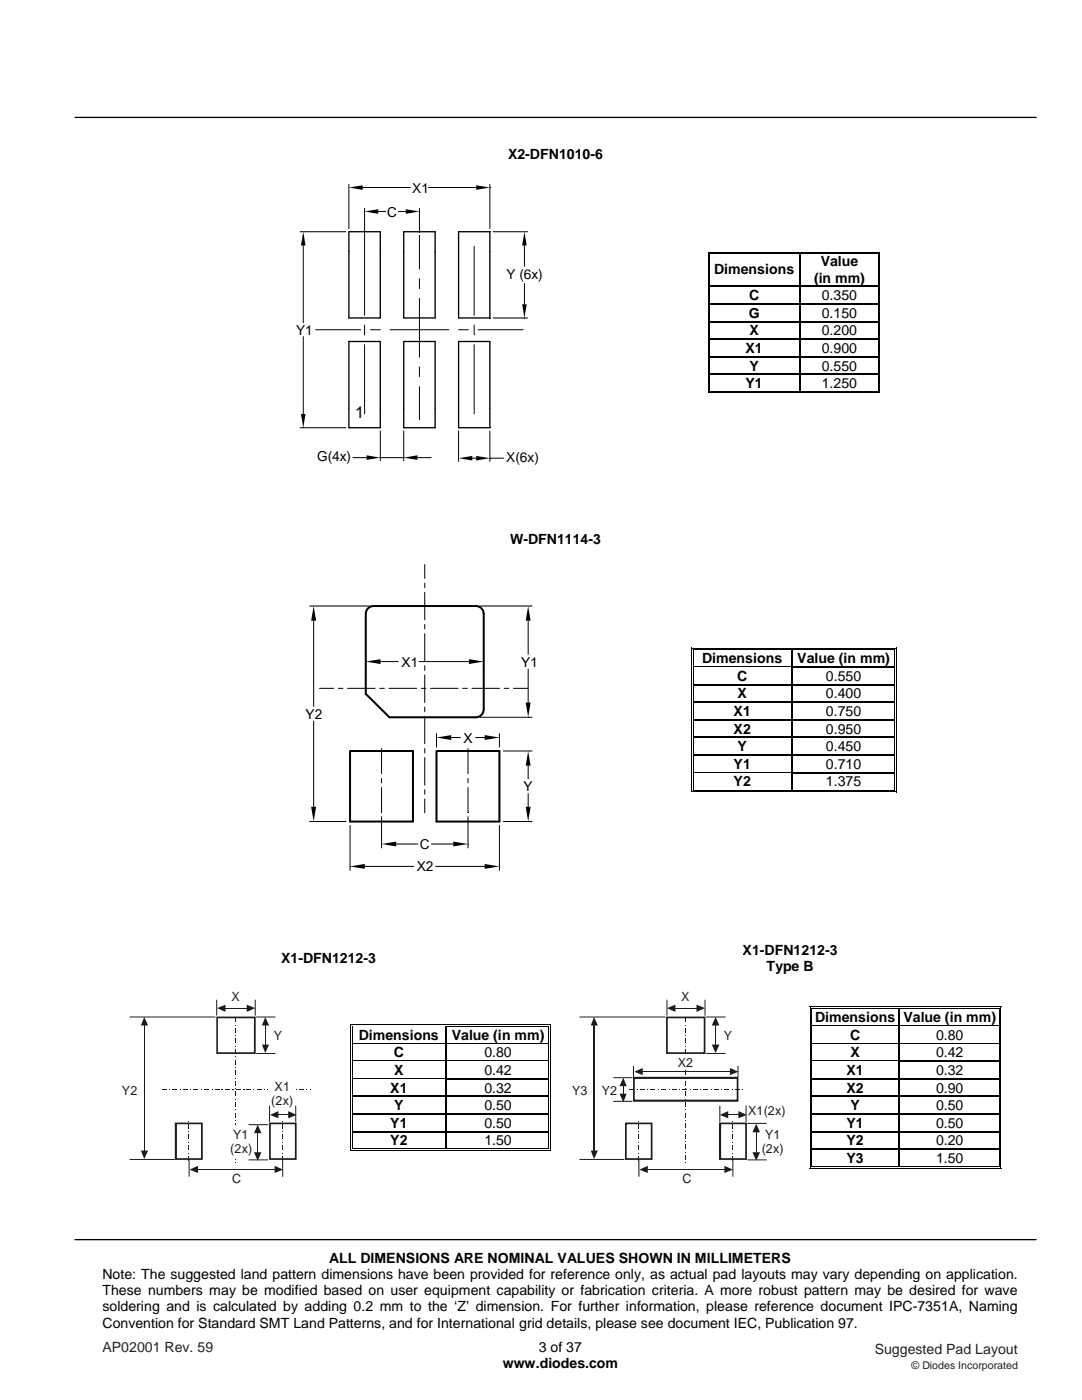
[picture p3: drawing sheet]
<svg xmlns="http://www.w3.org/2000/svg" width="216mm" height="279mm" viewBox="0 0 216 279" stroke-linecap="round" stroke-linejoin="round" font-family="sans-serif">
<path d="M15 23.4h191.7M15 247.4h191.7" fill="none" stroke="#000" stroke-width=".26"/>
<g fill="#000">
<path d="M141.3 50.3l.1 .3zM141.3 50.3l.2 .1zM141.3 57l.1 .3zM141.5 50.5v.1zM141.5 57v.3zM159.4 50.5l.3 .1zM159.4 50.3l.3 .1zM159.4 50.5h.3zM159.4 57h.3v.3h-.3zM175.3 50.3l.3 .1zM175.3 50.5l.1 .1zM175.3 50.5h.1z"/>
<path d="M175.3 57l.1 .3zM175.5 50.3l.1 .3zM175.5 57l.1 .3zM141.3 60.6l.1 .2zM141.3 64.1l.1 .2zM141.3 67.6l.1 .3zM141.3 71.1l.1 .3zM141.3 74.6l.1 .3zM141.3 78.3l.2 .1zM141.5 60.6v.2zM141.5 64.1v.2zM141.5 67.6v.3z"/>
<path d="M141.5 71.1v.3zM141.5 74.6v.3zM141.5 78.1v.1zM159.4 60.6h.3v.2h-.3zM159.4 64.1h.3v.2h-.3zM159.4 67.6h.3v.3h-.3zM159.4 71.1h.3v.3h-.3zM159.4 74.6h.3v.3h-.3zM175.3 60.6l.1 .2zM175.3 64.1l.1 .2zM175.3 67.6l.1 .3zM175.3 71.1l.1 .3z"/>
<path d="M175.3 74.6l.1 .3zM175.3 78.3l.3 .1zM175.3 78.1l.1 .1zM175.5 60.6l.1 .2zM175.5 64.1l.1 .2zM175.5 67.6l.1 .3zM175.5 71.1l.1 .3zM175.5 74.6l.1 .3zM175.5 78.1l.1 .3z"/>
</g>
<g fill="none" stroke="#000" stroke-width=".2">
<path d="M141.3 50.6v6.4M141.3 57.3v3.3M141.5 50.6v6.4M141.5 57.3v3.3M141.5 50.3h17.9M141.5 50.5h17.9M159.7 50.3h15.6M159.7 50.5h15.6M175.4 50.6v6.4M175.4 57.3v3.3M175.5 50.6v6.4M175.5 57.3v3.3"/>
<path d="M141.3 60.8v3.3M141.3 64.3v3.3M141.3 67.9v3.2M141.3 71.4v3.2M141.3 74.9v3.5M141.5 60.8v3.3M141.5 64.3v3.3M141.5 67.9v3.2M141.5 71.4v3.2M141.5 74.9v3.2M141.5 78.3h33.8M141.5 78.2h17.9"/>
<path d="M159.7 78.2h15.6M175.4 60.8v3.3M175.4 64.3v3.3M175.4 67.9v3.2M175.4 71.4v3.2M175.4 74.9v3.2M175.5 60.8v3.3M175.5 64.3v3.3M175.5 67.9v3.2M175.5 71.4v3.2M175.5 74.9v3.2"/>
</g>
<g fill="none" stroke="#000" stroke-width=".25">
<path d="M141.5 57.2h17.9M159.6 50.6v6.4M159.6 57.3v3.3M159.7 57.2h15.6M141.5 60.7h17.9M141.5 64.2h17.9M141.5 67.7h17.9M141.5 71.2h17.9M141.5 74.7h17.9M159.6 60.8v3.3M159.6 64.3v3.3M159.6 67.9v3.2"/>
<path d="M159.6 71.4v3.2M159.6 74.9v3.3M159.7 60.7h15.6M159.7 64.2h15.6M159.7 67.7h15.6M159.7 71.2h15.6M159.7 74.7h15.6"/>
</g>
<g fill="#fff">
<path d="M138.5 129.8h19.4v3.2h-19.4z"/>
<path d="M138.9 129.8h18.4v3.2h-18.4z"/>
</g>
<path d="M137.9 129.2h.2v.6h-.2zM137.9 129.2h.6v.2h-.6zM138.3 129.6h.2v.2h-.2z" fill="#000"/>
<path d="M138.5 129.3h19.4M138.5 129.7h19.4" fill="none" stroke="#000" stroke-width=".2"/>
<path d="M138.5 129.8h19.4z" fill="#fff"/>
<path d="M157.9 129.8h.3zM157.9 129.2h.5v.2h-.5zM157.9 129.6h.5v.2h-.5zM178.4 129.2h.5v.2h-.5zM178.4 129.6h.2v.2h-.2zM178.8 129.2h.1v.6h-.1z" fill="#000"/>
<path d="M138 129.8v3.2M138.4 129.8v3.2M158.4 129.3h20M158.4 129.7h20M178.5 129.8v3.2M178.8 129.8v3.2" fill="none" stroke="#000" stroke-width=".2"/>
<path d="M158 129.8v3.2" fill="none" stroke="#000" stroke-width=".25"/>
<g fill="#fff">
<path d="M138.5 133.3h19.4v3.2h-19.4z"/>
<path d="M138.9 133.3h18.4v3.2h-18.4z"/>
</g>
<path d="M137.9 133h.2v.3h-.2zM138.3 133h.2v.3h-.2z" fill="#000"/>
<path d="M138.5 133.1h19.4" fill="none" stroke="#000" stroke-width=".25"/>
<path d="M138.5 133.3h19.4z" fill="#fff"/>
<g fill="#000">
<path d="M137.9 136.5h.2v.3h-.2zM138.3 136.5h.2v.3h-.2zM157.9 133h.3v.3h-.3zM157.9 136.5h.3v.3h-.3zM178.4 133h.2v.3h-.2zM178.4 136.5h.2v.3h-.2zM178.8 133h.1v.3h-.1zM178.8 136.5h.1v.3h-.1zM137.9 140h.2v.3h-.2zM137.9 143.6h.2v.2h-.2zM138.3 140h.2v.3h-.2zM138.3 143.6h.2v.2h-.2z"/>
<path d="M157.9 140h.3v.3h-.3zM157.9 143.6h.3v.2h-.3zM178.4 140h.2v.3h-.2zM178.4 143.6h.2v.2h-.2zM178.8 140h.1v.3h-.1zM178.8 143.6h.1v.2h-.1z"/>
</g>
<path d="M138.5 136.7h19.4M158 133.3v3.2M158 136.8v3.2M158.2 133.1h20.2M158.2 136.7h20.2M138.5 140.2h19.4M138.5 143.7h19.4M158 140.3v3.3M158 143.8v3.2M158.2 140.2h20.2M158.2 143.7h20.2" fill="none" stroke="#000" stroke-width=".25"/>
<g fill="none" stroke="#000" stroke-width=".2">
<path d="M138 133.3v3.2M138 136.8v3.2M138.4 133.3v3.2M138.4 136.8v3.2M178.5 133.3v3.2M178.5 136.8v3.2M178.8 133.3v3.2M178.8 136.8v3.2M138 140.3v3.3M138 143.8v3.2M138.4 140.3v3.3M138.4 143.8v3.2"/>
<path d="M178.5 140.3v3.3M178.5 143.8v3.2M178.8 140.3v3.3M178.8 143.8v3.2"/>
</g>
<g fill="#fff">
<path d="M138.5 147.3h19.4v3.3h-19.4z"/>
<path d="M138.9 147.3h18.4v3.3h-18.4z"/>
</g>
<path d="M137.9 147h.2v.3h-.2zM138.3 147h.2v.3h-.2z" fill="#000"/>
<path d="M138.5 147.2h19.4" fill="none" stroke="#000" stroke-width=".25"/>
<path d="M138.5 147.3h19.4z" fill="#fff"/>
<path d="M137.9 150.6h.2v.2h-.2zM138.3 150.6h.2v.2h-.2zM157.9 147h.3v.3h-.3zM157.9 150.6h.3v.2h-.3zM178.4 147h.2v.3h-.2zM178.4 150.6h.2v.2h-.2zM178.8 147h.1v.3h-.1zM178.8 150.6h.1v.2h-.1z" fill="#000"/>
<path d="M138.5 150.7h19.4M158 147.3v3.3M158 150.8v3.3M158.2 147.2h20.2M158.2 150.7h20.2" fill="none" stroke="#000" stroke-width=".25"/>
<path d="M138 147.3v3.3M138 150.8v3.3M138.4 147.3v3.3M138.4 150.8v3.3M178.5 147.3v3.3M178.5 150.8v3.3M178.8 147.3v3.3M178.8 150.8v3.3" fill="none" stroke="#000" stroke-width=".2"/>
<g fill="#fff">
<path d="M138.5 154.3h19.4v3.3h-19.4z"/>
<path d="M138.9 154.3h18.4v3.3h-18.4z"/>
</g>
<path d="M137.9 154.1h.2v.2h-.2zM138.3 154.1h.2v.2h-.2z" fill="#000"/>
<path d="M138.5 154.2h19.4" fill="none" stroke="#000" stroke-width=".25"/>
<path d="M138.5 154.3h19.4z" fill="#fff"/>
<path d="M137.9 157.9h.6v.2h-.6zM138.3 157.6h.2v.2h-.2zM157.9 154.1h.3v.2h-.3zM157.9 157.6h.5v.2h-.5zM178.4 154.1h.2v.2h-.2zM178.4 157.9h.5v.2h-.5zM178.4 157.6h.2v.2h-.2zM178.8 154.1h.1v.2h-.1zM178.8 157.6h.1v.5h-.1z" fill="#000"/>
<path d="M158 154.3v3.3M158.2 154.2h20.2" fill="none" stroke="#000" stroke-width=".25"/>
<path d="M138 154.3v3.8M138.4 154.3v3.3M138.5 158h39.9M138.5 157.7h19.4M158.4 157.7h20M178.5 154.3v3.3M178.8 154.3v3.3" fill="none" stroke="#000" stroke-width=".2"/>
<g fill="#fff">
<path d="M70.4 204.9h18.5v3.2h-18.5z"/>
<path d="M70.8 204.9h17.6v3.2h-17.6z"/>
</g>
<path d="M69.9 204.4h.2v.5h-.2zM69.9 204.4h.5v.1h-.5zM70.2 204.7h.2v.2h-.2z" fill="#000"/>
<path d="M70.4 204.4h18.5M70.4 204.8h18.5" fill="none" stroke="#000" stroke-width=".2"/>
<path d="M70.4 204.9h18.5z" fill="#fff"/>
<path d="M88.9 204.9h.3zM88.9 204.4h.6v.1h-.6zM88.9 204.7h.6v.2h-.6zM109.5 204.4h.5v.1h-.5zM109.5 204.7h.1v.2h-.1zM109.8 204.4h.2v.5h-.2z" fill="#000"/>
<path d="M70 204.9v3.2M70.3 204.9v3.2M89.5 204.4h20M89.5 204.8h20M109.5 204.9v3.2M109.9 204.9v3.2" fill="none" stroke="#000" stroke-width=".2"/>
<path d="M89.1 204.9v3.2" fill="none" stroke="#000" stroke-width=".25"/>
<g fill="#fff">
<path d="M70.4 208.4h18.5v3.2h-18.5z"/>
<path d="M70.8 208.4h17.6v3.2h-17.6z"/>
<path d="M89.2 208.4h20.3v3.2h-20.3z"/>
<path d="M89.8 208.4h19.2v3.2h-19.2z"/>
</g>
<path d="M69.9 208.1h.2v.3h-.2zM70.2 208.1h.2v.3h-.2z" fill="#000"/>
<path d="M70.4 208.3h18.5" fill="none" stroke="#000" stroke-width=".25"/>
<path d="M70.4 208.4h18.5z" fill="#fff"/>
<path d="M88.9 208.1h.3v.3h-.3z" fill="#000"/>
<path d="M89.2 208.3h20.3" fill="none" stroke="#000" stroke-width=".25"/>
<path d="M89.2 208.4h20.3z" fill="#fff"/>
<path d="M109.5 208.1h.1v.3h-.1zM109.8 208.1h.2v.3h-.2z" fill="#000"/>
<path d="M70 208.4v3.2M70.3 208.4v3.2M109.5 208.4v3.2M109.9 208.4v3.2" fill="none" stroke="#000" stroke-width=".2"/>
<path d="M89.1 208.4v3.2" fill="none" stroke="#000" stroke-width=".25"/>
<g fill="#fff">
<path d="M70.4 211.9h18.5v3.3h-18.5z"/>
<path d="M70.8 211.9h17.6v3.3h-17.6z"/>
<path d="M89.2 211.9h20.3v3.3h-20.3z"/>
<path d="M89.8 211.9h19.2v3.3h-19.2z"/>
</g>
<path d="M69.9 211.6h.2v.3h-.2zM70.2 211.6h.2v.3h-.2z" fill="#000"/>
<path d="M70.4 211.8h18.5" fill="none" stroke="#000" stroke-width=".25"/>
<path d="M70.4 211.9h18.5z" fill="#fff"/>
<path d="M88.9 211.6h.3v.3h-.3z" fill="#000"/>
<path d="M89.2 211.8h20.3" fill="none" stroke="#000" stroke-width=".25"/>
<path d="M89.2 211.9h20.3z" fill="#fff"/>
<path d="M109.5 211.6h.1v.3h-.1zM109.8 211.6h.2v.3h-.2z" fill="#000"/>
<path d="M70 211.9v3.3M70.3 211.9v3.3M109.5 211.9v3.3M109.9 211.9v3.3" fill="none" stroke="#000" stroke-width=".2"/>
<path d="M89.1 211.9v3.3" fill="none" stroke="#000" stroke-width=".25"/>
<g fill="#fff">
<path d="M70.4 215.4h18.5v3.3h-18.5z"/>
<path d="M70.8 215.4h17.6v3.3h-17.6z"/>
</g>
<path d="M69.9 215.2h.2v.2h-.2zM70.2 215.2h.2v.2h-.2z" fill="#000"/>
<path d="M70.4 215.3h18.5" fill="none" stroke="#000" stroke-width=".25"/>
<path d="M70.4 215.4h18.5z" fill="#fff"/>
<g fill="#000">
<path d="M69.9 218.7h.2v.2h-.2zM70.2 218.7h.2v.2h-.2zM88.9 215.2h.3v.2h-.3zM88.9 218.7h.3v.2h-.3zM109.5 215.2h.1v.2h-.1zM109.5 218.7h.1v.2h-.1zM109.8 215.2h.2v.2h-.2zM109.8 218.7h.2v.2h-.2zM69.9 222.2h.2v.3h-.2zM69.9 225.7h.2v.3h-.2zM69.9 229.6h.5v.1h-.5zM70.2 222.2h.2v.3h-.2z"/>
<path d="M70.2 225.7h.2v.3h-.2zM70.2 229.2h.2v.2h-.2zM88.9 222.2h.3v.3h-.3zM88.9 225.7h.3v.3h-.3zM88.9 229.2h.6v.2h-.6zM109.5 222.2h.1v.3h-.1zM109.5 225.7h.1v.3h-.1zM109.5 229.6h.5v.1h-.5zM109.5 229.2h.1v.2h-.1zM109.8 222.2h.2v.3h-.2zM109.8 225.7h.2v.3h-.2zM109.8 229.2h.2v.5h-.2z"/>
</g>
<path d="M70.4 218.8h18.5M89.1 215.4v3.3M89.1 218.9v3.3M89.2 215.3h20.3M89.2 218.8h20.3M70.4 222.3h18.5M70.4 225.8h18.5M89.1 222.5v3.2M89.1 226v3.2M89.2 222.3h20.3M89.2 225.8h20.3" fill="none" stroke="#000" stroke-width=".25"/>
<g fill="none" stroke="#000" stroke-width=".2">
<path d="M70 215.4v3.3M70 218.9v3.3M70.3 215.4v3.3M70.3 218.9v3.3M109.5 215.4v3.3M109.5 218.9v3.3M109.9 215.4v3.3M109.9 218.9v3.3M70 222.5v3.2M70 226v3.7M70.3 222.5v3.2M70.3 226v3.2"/>
<path d="M70.4 229.6h39.1M70.4 229.3h18.5M89.5 229.3h20M109.5 222.5v3.2M109.5 226v3.2M109.9 222.5v3.2M109.9 226v3.2"/>
</g>
<g fill="#fff">
<path d="M162.1 201.4h17.2v3.2h-17.2z"/>
<path d="M162.5 201.4h16.3v3.2h-16.3z"/>
</g>
<path d="M161.6 200.9h.1v.5h-.1zM161.6 200.9h.5v.1h-.5zM161.9 201.2h.2v.2h-.2z" fill="#000"/>
<path d="M162.1 200.9h17.2M162.1 201.3h17.2" fill="none" stroke="#000" stroke-width=".2"/>
<path d="M162.1 201.4h17.2z" fill="#fff"/>
<path d="M179.3 201.4h.3zM179.3 200.9h.6v.1h-.6zM179.3 201.2h.6v.2h-.6zM199.3 200.9h.5v.1h-.5zM199.3 201.2h.2v.2h-.2zM199.6 200.9h.2v.5h-.2z" fill="#000"/>
<path d="M161.6 201.4v3.2M162 201.4v3.2M179.9 200.9h19.4M179.9 201.3h19.4M199.4 201.4v3.2M199.7 201.4v3.2" fill="none" stroke="#000" stroke-width=".2"/>
<path d="M179.5 201.4v3.2" fill="none" stroke="#000" stroke-width=".25"/>
<g fill="#fff">
<path d="M162.1 204.9h17.2v3.2h-17.2z"/>
<path d="M162.5 204.9h16.3v3.2h-16.3z"/>
<path d="M179.6 204.9h19.7v3.2h-19.7z"/>
<path d="M180.2 204.9h18.6v3.2h-18.6z"/>
</g>
<path d="M161.6 204.6h.1v.3h-.1zM161.9 204.6h.2v.3h-.2z" fill="#000"/>
<path d="M162.1 204.8h17.2" fill="none" stroke="#000" stroke-width=".25"/>
<path d="M162.1 204.9h17.2z" fill="#fff"/>
<path d="M179.3 204.6h.3v.3h-.3z" fill="#000"/>
<path d="M179.6 204.8h19.7" fill="none" stroke="#000" stroke-width=".25"/>
<path d="M179.6 204.9h19.7z" fill="#fff"/>
<path d="M199.3 204.6h.2v.3h-.2zM199.6 204.6h.2v.3h-.2z" fill="#000"/>
<path d="M161.6 204.9v3.2M162 204.9v3.2M199.4 204.9v3.2M199.7 204.9v3.2" fill="none" stroke="#000" stroke-width=".2"/>
<path d="M179.5 204.9v3.2" fill="none" stroke="#000" stroke-width=".25"/>
<g fill="#fff">
<path d="M162.1 208.4h17.2v3.2h-17.2z"/>
<path d="M162.5 208.4h16.3v3.2h-16.3z"/>
<path d="M179.6 208.4h19.7v3.2h-19.7z"/>
<path d="M180.2 208.4h18.6v3.2h-18.6z"/>
</g>
<path d="M161.6 208.1h.1v.3h-.1zM161.9 208.1h.2v.3h-.2z" fill="#000"/>
<path d="M162.1 208.3h17.2" fill="none" stroke="#000" stroke-width=".25"/>
<path d="M162.1 208.4h17.2z" fill="#fff"/>
<path d="M179.3 208.1h.3v.3h-.3z" fill="#000"/>
<path d="M179.6 208.3h19.7" fill="none" stroke="#000" stroke-width=".25"/>
<path d="M179.6 208.4h19.7z" fill="#fff"/>
<path d="M199.3 208.1h.2v.3h-.2zM199.6 208.1h.2v.3h-.2z" fill="#000"/>
<path d="M161.6 208.4v3.2M162 208.4v3.2M199.4 208.4v3.2M199.7 208.4v3.2" fill="none" stroke="#000" stroke-width=".2"/>
<path d="M179.5 208.4v3.2" fill="none" stroke="#000" stroke-width=".25"/>
<g fill="#fff">
<path d="M162.1 211.9h17.2v3.3h-17.2z"/>
<path d="M162.5 211.9h16.3v3.3h-16.3z"/>
</g>
<path d="M161.6 211.6h.1v.3h-.1zM161.9 211.6h.2v.3h-.2z" fill="#000"/>
<path d="M162.1 211.8h17.2" fill="none" stroke="#000" stroke-width=".25"/>
<path d="M162.1 211.9h17.2z" fill="#fff"/>
<g fill="#000">
<path d="M161.6 215.2h.1v.2h-.1zM161.6 218.7h.1v.2h-.1zM161.9 215.2h.2v.2h-.2zM161.9 218.7h.2v.2h-.2zM179.3 211.6h.3v.3h-.3zM179.3 215.2h.3v.2h-.3zM179.3 218.7h.3v.2h-.3zM199.3 211.6h.2v.3h-.2zM199.3 215.2h.2v.2h-.2zM199.3 218.7h.2v.2h-.2zM199.6 211.6h.2v.3h-.2zM199.6 215.2h.2v.2h-.2z"/>
<path d="M199.6 218.7h.2v.2h-.2zM161.6 222.2h.1v.3h-.1zM161.6 225.7h.1v.3h-.1zM161.6 229.2h.1v.3h-.1zM161.6 233.1h.5v.1h-.5zM161.9 222.2h.2v.3h-.2zM161.9 225.7h.2v.3h-.2zM161.9 229.2h.2v.3h-.2zM161.9 232.7h.2v.2h-.2zM179.3 222.2h.3v.3h-.3zM179.3 225.7h.3v.3h-.3zM179.3 229.2h.3v.3h-.3z"/>
<path d="M179.3 232.7h.6v.2h-.6zM199.3 222.2h.2v.3h-.2zM199.3 225.7h.2v.3h-.2zM199.3 229.2h.2v.3h-.2zM199.3 233.1h.5v.1h-.5zM199.3 232.7h.2v.2h-.2zM199.6 222.2h.2v.3h-.2zM199.6 225.7h.2v.3h-.2zM199.6 229.2h.2v.3h-.2zM199.6 232.7h.2v.5h-.2z"/>
</g>
<g fill="none" stroke="#000" stroke-width=".25">
<path d="M162.1 215.3h17.2M162.1 218.8h17.2M179.5 211.9v3.3M179.5 215.4v3.3M179.5 218.9v3.3M179.6 211.8h19.7M179.6 215.3h19.7M179.6 218.8h19.7M162.1 222.3h17.2M162.1 225.8h17.2M162.1 229.3h17.2M179.5 222.5v3.2"/>
<path d="M179.5 226v3.2M179.5 229.5v3.2M179.6 222.3h19.7M179.6 225.8h19.7M179.6 229.3h19.7"/>
</g>
<g fill="none" stroke="#000" stroke-width=".2">
<path d="M69.6 36.8v8.8M72.4 37.4h9.5M85.5 37.4h9.5M97.7 36.8v8.8M59.9 46.2h9.1M60.5 49v15.4M72.7 41.6v21.3M75.5 42.2h1.5M79.5 42.2h1.5M83.7 41.6v4.8M83.7 47.1v6.6M83.7 55.6v2"/>
<path d="M83.7 59.5v11.8M94.6 49.1v13.8M98.4 46.2h6.9M104.6 49v4.1M104.6 56.6v4.1M60.5 67.2v15.4M63 65.8h9M72.7 64.9v1.9M72.7 68.8v13.8M73.9 65.8h2M77.8 65.8h11.8M83.7 73.2v2"/>
<path d="M83.7 77.2v6.6M91.5 65.8h2M94.6 64.9v1.9M94.6 68.8v13.8M95.4 65.8h9M98.4 63.5h6.9M59.9 85.4h9.1M70.4 91.3h2.8M75.9 91.3h4.7M75.9 86v5.9M80.6 86v5.9M83.3 91.3h2.7"/>
<path d="M91.5 86v6.1M94.2 91.4h.8M97.7 86v6.1M97.7 91.4h2.8M84.8 112.7v2.7M84.8 116.4v.9M84.8 118.2v5.5M61.8 120.9h12M62.6 123.9v17.1M63.8 137.4h2.8M67.5 137.4h.9M69.4 137.4h5.5"/>
<path d="M73 131.3v1.5M75.8 137.4h.9M75.9 132h3.6M77.6 137.4h5.5M83.6 132h10M84.1 137.4h.9M84.8 124.6v.9M84.8 126.4v5.6M84.8 132.9v.9M84.8 134.7v5.5M85.9 137.4h5.5M92.3 137.4h1"/>
<path d="M94.2 137.4h5.5M95.7 120.9h10.5M96.5 131.3v1.5M100.6 137.4h.9M102.4 137.4h2.9M105.4 123.9v6.7M105.4 133.5v6.7M62.6 143.9v17.1M76.1 149.4v5M76.1 155.3v1M76.1 157.2v5M84.8 141.1v.9"/>
<path d="M84.8 142.9v5.5M84.8 149.4v.9M84.8 151.2v5.5M84.8 157.6v.9M84.8 159.4v2.8M87.1 146.4v2.7M90 147.2h1.9M93.4 149.4v5M93.4 155.3v1M93.4 157.2v5M94.9 147.2h1.8M95.7 143.2h10.5"/>
<path d="M99.7 146.4v2.7M100.4 149.9h5.8M105.4 152.8v2.6M105.4 158.4v2.6M61.8 164h7.3M69.8 164.7v9M72.8 172.9h9.8M76.1 163v6.2M79.1 168.4h4.3M86.1 168.4h4.3M86.9 172.9h9.8M93.4 163v6.2"/>
<path d="M99.7 164.7v9M100.4 164h5.8M161.6 211.9v3.3M161.6 215.4v3.3M161.6 218.9v3.3M162 211.9v3.3M162 215.4v3.3M162 218.9v3.3M199.4 211.9v3.3M199.4 215.4v3.3M199.4 218.9v3.3M199.7 211.9v3.3"/>
<path d="M199.7 215.4v3.3M199.7 218.9v3.3M161.6 222.5v3.2M161.6 226v3.2M161.6 229.5v3.7M162 222.5v3.2M162 226v3.2M162 229.5v3.2M162.1 233.2h37.2M162.1 232.8h17.2M179.9 232.8h19.4M199.4 222.5v3.2"/>
<path d="M199.4 226v3.2M199.4 229.5v3.2M199.7 222.5v3.2M199.7 226v3.2M199.7 229.5v3.2"/>
</g>
<path d="M69.6 46.2h6.3v17.3h-6.3zM80.6 46.2h6.2v17.3h-6.2zM91.5 46.2h6.2v17.3h-6.2zM69.6 68.2h6.3v17.2h-6.3zM80.6 68.2h6.2v17.2h-6.2zM91.5 68.2h6.2v17.2h-6.2z" fill="none" stroke="#000" stroke-width=".27"/>
<g fill="#000">
<path d="M69.6 37.4l2.8-.4v.9zM95 37l2.7 .4-2.7 .5zM60.5 46.2l.5 2.8h-1zM72.7 42.2l2.8-.4v.9zM81 41.8l2.7 .4-2.7 .5zM104.6 46.2l.5 2.8h-.9zM104.2 60.7h.9l-.5 2.8zM60 82.6h1l-.5 2.8zM73.2 90.9l2.7 .4-2.7 .5zM80.6 91.3l2.7-.4v.9zM91.5 91.4l2.7-.4v.9zM95 91l2.7 .4-2.7 .5z"/>
<path d="M62.6 120.9l.5 3h-1zM73 132l2.9-.4v.9zM93.6 131.6l2.9 .4-2.9 .5zM105.4 120.9l.5 3h-1zM87.1 147.2l2.9-.5v1zM96.7 146.7l3 .5-3 .5zM105.4 149.9l.5 2.9h-1zM104.9 140.2h1l-.5 3zM62.1 161h1l-.5 3zM69.8 172.9l3-.5v1zM76.1 168.4l3-.4v.9zM90.4 168l3 .4-3 .5z"/>
<path d="M96.7 172.4l3 .5-3 .5zM104.9 161h1l-.5 3z"/>
</g>
<path d="M73.4 121.4l.7-.4 .4-.1h20.5a1.55 1.55 0 0 1 1.5 1.6v19.1a1.59 1.59 0 0 1-1.5 1.6h-17.3l-4.7-4.7v-16l.2-.8zM69.8 149.9h12.6v14.1h-12.6zM87.1 149.9h12.6v14.1h-12.6z" fill="none" stroke="#000" stroke-width=".4"/>
<g fill="#1f1a17">
<path d="M46.9 203.1h.2v.9h-.2z"/>
<path d="M46.9 204.5h.2v.2h-.2z"/>
<path d="M46.9 205.2h.2v.9h-.2z"/>
<path d="M46.9 206.6h.2v.2h-.2z"/>
<path d="M46.9 207.3h.2v.9h-.2z"/>
<path d="M46.9 208.7h.2v.2h-.2z"/>
<path d="M46.9 209.4h.2v.9h-.2z"/>
<path d="M46.9 210.8h.2v.2h-.2z"/>
<path d="M46.9 211.5h.2v.9h-.2z"/>
<path d="M46.9 213h.2v.1h-.2z"/>
<path d="M46.9 213.6h.2v1h-.2z"/>
<path d="M46.9 215.1h.2v.1h-.2z"/>
<path d="M46.9 215.8h.2v.9h-.2z"/>
<path d="M46.9 217.2h.2v.2h-.2z"/>
<path d="M46.9 217.9h.2v.9h-.2z"/>
<path d="M46.9 219.3h.2v.2h-.2z"/>
<path d="M46.9 220h.2v.9h-.2z"/>
<path d="M46.9 221.4h.2v.2h-.2z"/>
<path d="M46.9 222.1h.2v.9h-.2z"/>
<path d="M46.9 223.5h.2v.2h-.2z"/>
<path d="M46.9 224.2h.2v.9h-.2z"/>
<path d="M46.9 225.6h.2v.2h-.2z"/>
<path d="M46.9 226.3h.2v.9h-.2z"/>
<path d="M46.9 227.8h.2v.1h-.2z"/>
<path d="M46.9 228.4h.2v1h-.2z"/>
<path d="M46.9 229.9h.2v.1h-.2z"/>
<path d="M46.9 230.5h.2v1h-.2z"/>
<path d="M46.9 232l.2 .1z"/>
<path d="M32.3 217.4h.9v.2h-.9z"/>
<path d="M33.8 217.4h.2v.2h-.2z"/>
<path d="M34.5 217.4h.8v.2h-.8z"/>
<path d="M35.9 217.4h.1v.2h-.1z"/>
<path d="M36.6 217.4h.8v.2h-.8z"/>
<path d="M38 217.4h.2v.2h-.2z"/>
<path d="M38.7 217.4h.8v.2h-.8z"/>
<path d="M40.1 217.4h.2v.2h-.2z"/>
<path d="M40.8 217.4h.8v.2h-.8z"/>
<path d="M42.2 217.4h.2v.2h-.2z"/>
<path d="M42.9 217.4h.8v.2h-.8z"/>
<path d="M44.2 217.4h.3v.2h-.3z"/>
<path d="M45 217.4h.8v.2h-.8z"/>
<path d="M46.4 217.4h.2v.2h-.2z"/>
<path d="M47.1 217.4h.9v.2h-.9z"/>
<path d="M48.5 217.4h.2v.2h-.2z"/>
<path d="M49.2 217.4h.9v.2h-.9z"/>
<path d="M50.6 217.4h.2v.2h-.2z"/>
<path d="M51.3 217.4h.9v.2h-.9z"/>
<path d="M52.7 217.4h.2v.2h-.2z"/>
<path d="M53.4 217.4h.9v.2h-.9z"/>
<path d="M54.8 217.4h.2v.2h-.2z"/>
<path d="M55.6 217.4h.8v.2h-.8z"/>
<path d="M56.9 217.4h.2v.2h-.2z"/>
<path d="M57.7 217.4h.8v.2h-.8z"/>
<path d="M59 217.4h.2v.2h-.2z"/>
<path d="M59.8 217.4h.8v.2h-.8z"/>
<path d="M61.1 217.4h.2v.2h-.2z"/>
<path d="M61.9 217.4l.1 .2z"/>
<path d="M56.3 230.7h.2v.9h-.2z"/>
<path d="M56.3 230h.2v.2h-.2z"/>
<path d="M56.3 228.6h.2v.8h-.2z"/>
<path d="M56.3 227.9h.2v.2h-.2z"/>
<path d="M56.3 226.5h.2v.8h-.2z"/>
<path d="M56.3 225.8h.2v.2h-.2z"/>
<path d="M56.3 224.4h.2v.8h-.2z"/>
<path d="M56.3 223.7h.2v.2h-.2z"/>
<path d="M37.6 230.7h.1v.9h-.1z"/>
<path d="M37.6 230h.1v.2h-.1z"/>
<path d="M37.6 228.6h.1v.8h-.1z"/>
<path d="M37.6 227.9h.1v.2h-.1z"/>
<path d="M37.6 226.5h.1v.8h-.1z"/>
<path d="M37.6 225.8h.1v.2h-.1z"/>
<path d="M37.6 224.4h.1v.8h-.1z"/>
<path d="M37.6 223.7h.1v.2h-.1z"/>
<path d="M35.1 231.1h5.2v.4h-5.2zM40.3 231.3h.1v.2h-.1zM40.1 224.2h.3v7.1h-.3zM40.3 224h.1v.2h-.1zM35.1 224h5.2v.4h-5.2zM34.9 224h.2v.2h-.2zM34.9 224.2h.4v7.1h-.4zM34.9 231.3h.2v.2h-.2z"/>
<path d="M53.9 231.1h5.1v.4h-5.1zM59 231.3h.2v.2h-.2zM58.8 224.2h.4v7.1h-.4zM59 224h.2v.2h-.2zM53.9 224h5.1v.4h-5.1zM53.7 224h.2v.2h-.2zM53.7 224.2h.3v7.1h-.3zM53.7 231.3h.2v.2h-.2z"/>
<path d="M43.3 210h7.5v.3h-7.5zM50.8 210.2h.2v.1h-.2zM50.7 203.1h.3v7.1h-.3zM50.8 202.9h.2v.2h-.2zM43.3 202.9h7.5v.3h-7.5zM43.2 202.9h.1v.2h-.1zM43.2 203.1h.3v7.1h-.3zM43.2 210.2h.1v.1h-.1z"/>
</g>
<path d="M25.9 203h17M25.9 231.4h8.9" fill="none" stroke="#1f1a17" stroke-width=".2"/>
<path d="M28.8 203l.7 1.7h-1.4l.7-1.7 .7 1.7z" fill-rule="evenodd" fill="#1f1a17"/>
<path d="M28.8 204.5v25.3" fill="none" stroke="#1f1a17" stroke-width=".2"/>
<path d="M28.1 229.6h1.4l-.7 1.7 .7-1.7-.7 1.7z" fill-rule="evenodd" fill="#1f1a17"/>
<path d="M43.2 199.6v3M50.9 199.6v3M49.7 224.5h3.7M53.8 220.7v3.2M59 220.7v3.2" fill="none" stroke="#1f1a17" stroke-width=".2"/>
<path d="M51.4 224.5l.8 1.6h-1.5l.7-1.6 .8 1.6z" fill-rule="evenodd" fill="#1f1a17"/>
<path d="M51.4 226.1v4" fill="none" stroke="#1f1a17" stroke-width=".2"/>
<path d="M50.7 230h1.5l-.8 1.6 .8-1.6-.8 1.6z" fill-rule="evenodd" fill="#1f1a17"/>
<path d="M53.6 217.1h5.2v.8h-5.2z" fill="#fff"/>
<path d="M43.3 201.2l1.7-.7v1.5l-1.7-.8 1.7-.7z" fill-rule="evenodd" fill="#1f1a17"/>
<path d="M44.8 201.2h4.5" fill="none" stroke="#1f1a17" stroke-width=".2"/>
<g fill="#1f1a17">
<path d="M49.2 200.5l1.7 .7-1.7 .8v-1.5l1.7 .7z" fill-rule="evenodd"/>
<path d="M53.9 222.5l1.7-.8v1.5l-1.7-.7 1.7-.8z" fill-rule="evenodd"/>
</g>
<path d="M55.4 222.5h2.3" fill="none" stroke="#1f1a17" stroke-width=".2"/>
<path d="M57.5 221.7l1.7 .8-1.7 .7v-1.5l1.7 .8z" fill-rule="evenodd" fill="#1f1a17"/>
<path d="M51.2 203h3.7M51.2 210.2h3.7M49.7 231.5h3.7" fill="none" stroke="#1f1a17" stroke-width=".2"/>
<path d="M52.9 203l.8 1.7h-1.4l.6-1.7 .8 1.7z" fill-rule="evenodd" fill="#1f1a17"/>
<path d="M52.9 204.5v4.1" fill="none" stroke="#1f1a17" stroke-width=".2"/>
<path d="M52.3 208.5h1.4l-.8 1.7 .8-1.7-.8 1.7z" fill-rule="evenodd" fill="#1f1a17"/>
<path d="M46.7 224.5h.8v6.7h-.8z" fill="#fff"/>
<path d="M37.7 231.6v3.2M56.4 231.6v3.2" fill="none" stroke="#1f1a17" stroke-width=".2"/>
<path d="M37.8 233.4l1.7-.7v1.4l-1.7-.7 1.7-.7z" fill-rule="evenodd" fill="#1f1a17"/>
<path d="M39.3 233.4h15.6" fill="none" stroke="#1f1a17" stroke-width=".2"/>
<path d="M54.8 232.7l1.7 .7-1.7 .7v-1.4l1.7 .7z" fill-rule="evenodd" fill="#1f1a17"/>
<g fill="#1f1a17">
<path d="M136.8 203.1h.1v.9h-.1z"/>
<path d="M136.8 204.5h.1v.2h-.1z"/>
<path d="M136.8 205.2h.1v.9h-.1z"/>
<path d="M136.8 206.6h.1v.2h-.1z"/>
<path d="M136.8 207.3h.1v.9h-.1z"/>
<path d="M136.8 208.7h.1v.2h-.1z"/>
<path d="M136.8 209.4h.1v.9h-.1z"/>
<path d="M136.8 210.8h.1v.2h-.1z"/>
<path d="M136.8 211.5h.1v.9h-.1z"/>
<path d="M136.8 213h.1v.1h-.1z"/>
<path d="M136.8 213.6h.1v1h-.1z"/>
<path d="M136.8 215.1h.1v.1h-.1z"/>
<path d="M136.8 215.8h.1v.9h-.1z"/>
<path d="M136.8 217.2h.1v.2h-.1z"/>
<path d="M136.8 217.9h.1v.9h-.1z"/>
<path d="M136.8 219.3h.1v.2h-.1z"/>
<path d="M136.8 220h.1v.9h-.1z"/>
<path d="M136.8 221.4h.1v.2h-.1z"/>
<path d="M136.8 222.1h.1v.9h-.1z"/>
<path d="M136.8 223.5h.1v.2h-.1z"/>
<path d="M136.8 224.2h.1v.9h-.1z"/>
<path d="M136.8 225.6h.1v.2h-.1z"/>
<path d="M136.8 226.3h.1v.9h-.1z"/>
<path d="M136.8 227.8h.1v.1h-.1z"/>
<path d="M136.8 228.4h.1v1h-.1z"/>
<path d="M136.8 229.9h.1v.1h-.1z"/>
<path d="M136.8 230.5h.1v1h-.1z"/>
<path d="M136.8 232l.1 .1z"/>
<path d="M125.6 217.4h.9v.2h-.9z"/>
<path d="M127.1 217.4h.1v.2h-.1z"/>
<path d="M127.7 217.4h.9v.2h-.9z"/>
<path d="M129.2 217.4h.1v.2h-.1z"/>
<path d="M129.9 217.4h.8v.2h-.8z"/>
<path d="M131.3 217.4h.2v.2h-.2z"/>
<path d="M132 217.4h.8v.2h-.8z"/>
<path d="M133.4 217.4h.2v.2h-.2z"/>
<path d="M134.1 217.4h.8v.2h-.8z"/>
<path d="M135.5 217.4h.2v.2h-.2z"/>
<path d="M136.2 217.4h.8v.2h-.8z"/>
<path d="M137.6 217.4h.2v.2h-.2z"/>
<path d="M138.3 217.4h.8v.2h-.8z"/>
<path d="M139.7 217.4h.2v.2h-.2z"/>
<path d="M140.4 217.4h.9v.2h-.9z"/>
<path d="M141.9 217.4h.1v.2h-.1z"/>
<path d="M142.5 217.4h.9v.2h-.9z"/>
<path d="M144 217.4h.1v.2h-.1z"/>
<path d="M144.6 217.4h.9v.2h-.9z"/>
<path d="M146.1 217.4h.1v.2h-.1z"/>
<path d="M146.7 217.4h.9v.2h-.9z"/>
<path d="M148.2 217.4l.1 .2z"/>
<path d="M146.2 230.7h.1v.9h-.1z"/>
<path d="M146.2 230h.1v.2h-.1z"/>
<path d="M146.2 228.6h.1v.8h-.1z"/>
<path d="M146.2 227.9h.1v.2h-.1z"/>
<path d="M146.2 226.5h.1v.8h-.1z"/>
<path d="M146.2 225.8h.1v.2h-.1z"/>
<path d="M146.2 224.4h.1v.8h-.1z"/>
<path d="M146.2 223.7h.1v.2h-.1z"/>
<path d="M127.3 230.7h.2v.9h-.2z"/>
<path d="M127.3 230h.2v.2h-.2z"/>
<path d="M127.3 228.6h.2v.8h-.2z"/>
<path d="M127.3 227.9h.2v.2h-.2z"/>
<path d="M127.3 226.5h.2v.8h-.2z"/>
<path d="M127.3 225.8h.2v.2h-.2z"/>
<path d="M127.3 224.4h.2v.8h-.2z"/>
<path d="M127.3 223.7h.2v.2h-.2z"/>
<path d="M124.9 231.1h5.1v.4h-5.1zM130 231.3h.2v.2h-.2zM129.9 224.2h.3v7.1h-.3zM130 224h.2v.2h-.2zM124.9 224h5.1v.4h-5.1zM124.7 224h.2v.2h-.2zM124.7 224.2h.4v7.1h-.4zM124.7 231.3h.2v.2h-.2z"/>
<path d="M143.6 231.1h5.3v.4h-5.3zM148.9 231.3h.1v.2h-.1zM148.7 224.2h.3v7.1h-.3zM148.9 224h.1v.2h-.1zM143.6 224h5.3v.4h-5.3zM143.5 224h.1v.2h-.1zM143.5 224.2h.4v7.1h-.4zM143.5 231.3h.1v.2h-.1z"/>
<path d="M133.1 210h7.5v.3h-7.5zM140.6 210.2h.2v.1h-.2zM140.4 203.1h.4v7.1h-.4zM140.6 202.9h.2v.2h-.2zM133.1 202.9h7.5v.3h-7.5zM132.9 202.9h.2v.2h-.2zM132.9 203.1h.3v7.1h-.3zM132.9 210.2h.2v.1h-.2z"/>
</g>
<path d="M115.7 203h17M115.7 231.4h8.8" fill="none" stroke="#1f1a17" stroke-width=".2"/>
<path d="M118.5 203l.8 1.7h-1.4l.6-1.7 .8 1.7z" fill-rule="evenodd" fill="#1f1a17"/>
<path d="M118.6 204.5v25.3" fill="none" stroke="#1f1a17" stroke-width=".25"/>
<path d="M117.9 229.6h1.4l-.8 1.7 .8-1.7-.8 1.7z" fill-rule="evenodd" fill="#1f1a17"/>
<path d="M133.1 199.6v3M140.7 199.6v3M143.6 220.7v3.2M148.9 220.7v3.2M149.2 224.2h3.7" fill="none" stroke="#1f1a17" stroke-width=".2"/>
<path d="M150.9 224.3l.8 1.7h-1.6l.8-1.7 .8 1.7z" fill-rule="evenodd" fill="#1f1a17"/>
<path d="M150.9 225.8v4.3" fill="none" stroke="#1f1a17" stroke-width=".2"/>
<g fill="#1f1a17">
<path d="M150.1 230h1.6l-.8 1.6 .8-1.6-.8 1.6z" fill-rule="evenodd"/>
<path d="M133.1 201.2l1.7-.7v1.5l-1.7-.8 1.7-.7z" fill-rule="evenodd"/>
</g>
<path d="M134.6 201.2h4.5" fill="none" stroke="#1f1a17" stroke-width=".2"/>
<g fill="#1f1a17">
<path d="M139 200.5l1.7 .7-1.7 .8v-1.5l1.7 .7z" fill-rule="evenodd"/>
<path d="M143.6 222.5l1.7-.8v1.5l-1.7-.7 1.7-.8z" fill-rule="evenodd"/>
</g>
<path d="M145.2 222.5h2.2" fill="none" stroke="#1f1a17" stroke-width=".2"/>
<path d="M147.3 221.7l1.7 .8-1.7 .7v-1.5l1.7 .8z" fill-rule="evenodd" fill="#1f1a17"/>
<path d="M140.9 203h3.8M140.9 210.2h3.8M149.2 231.5h3.7" fill="none" stroke="#1f1a17" stroke-width=".2"/>
<path d="M142.8 203l.8 1.7h-1.6l.8-1.7 .8 1.7z" fill-rule="evenodd" fill="#1f1a17"/>
<path d="M142.8 204.5v4.1" fill="none" stroke="#1f1a17" stroke-width=".2"/>
<path d="M142 208.5h1.6l-.8 1.7 .8-1.7-.8 1.7z" fill-rule="evenodd" fill="#1f1a17"/>
<path d="M127.5 231.6v3.2M146.2 231.6v3.2" fill="none" stroke="#1f1a17" stroke-width=".2"/>
<path d="M127.6 233.4l1.7-.7v1.4l-1.7-.7 1.7-.7z" fill-rule="evenodd" fill="#1f1a17"/>
<path d="M129.2 233.4h15.5" fill="none" stroke="#1f1a17" stroke-width=".2"/>
<path d="M144.5 232.7l1.7 .7-1.7 .7v-1.4l1.7 .7z" fill-rule="evenodd" fill="#1f1a17"/>
<path d="M126.5 219.5h20.7v.4h-20.7zM147.2 219.7h.1v.2h-.1zM147 215.2h.3v4.5h-.3zM147.2 214.9h.1v.3h-.1zM126.5 214.9h20.7v.4h-20.7zM126.3 214.9h.2v.3h-.2zM126.3 215.2h.4v4.5h-.4zM126.3 219.7h.2v.2h-.2z" fill="#1f1a17"/>
<path d="M122.4 215.1h3.8" fill="none" stroke="#1f1a17" stroke-width=".2"/>
<g fill="#1f1a17">
<path d="M124.4 215.1l.7 1.7h-1.5l.8-1.7 .7 1.7z" fill-rule="evenodd"/>
<path d="M123.6 218.3h1.5l-.7 1.7 .7-1.7-.7 1.7z" fill-rule="evenodd"/>
</g>
<path d="M124.3 216.6h.2v1.8h-.2z" fill="#1f1a17"/>
<path d="M122.4 219.8h3.8M126.4 212.8v2.1M147.3 212.8v2.1" fill="none" stroke="#1f1a17" stroke-width=".2"/>
<path d="M126.6 213.9l1.6-.8v1.5l-1.6-.7 1.6-.8z" fill-rule="evenodd" fill="#1f1a17"/>
<path d="M128.1 213.9h17.6" fill="none" stroke="#1f1a17" stroke-width=".2"/>
<path d="M145.6 213.1l1.7 .8-1.7 .7v-1.5l1.7 .8z" fill-rule="evenodd" fill="#1f1a17"/>
<path d="M136.5 210.7h.8v2.9h-.8z" fill="#fff"/>
<text font-size="3.3" x="70.8" y="83.5">1</text>
<g font-size="2.8">
<text x="101.4" y="31.8">X2-DFN1010-6</text>
<text x="163.8" y="53.2">Value</text>
<text x="142.5" y="54.8">Dimensions</text>
<text x="149.5" y="59.9">C</text>
<text x="162.4" y="56.4">(in mm)</text>
<text x="164" y="59.9">0.350</text>
<text x="149.4" y="63.4">G</text>
<text x="164" y="63.4">0.150</text>
<text x="148.8" y="70.4">X1</text>
<text x="149.5" y="66.9">X</text>
<text x="164" y="70.4">0.900</text>
<text x="164" y="66.9">0.200</text>
<text x="148.8" y="77.5">Y1</text>
<text x="149.5" y="74">Y</text>
<text x="164" y="77.5">1.250</text>
<text x="164" y="74">0.550</text>
<text x="101.8" y="108.6">W-DFN1114-3</text>
<text x="140.1" y="132.4">Dimensions</text>
<text x="147.1" y="135.9">C</text>
<text x="159.1" y="132.4">Value (in mm)</text>
<text x="164.8" y="135.9">0.550</text>
<text x="146.4" y="142.9">X1</text>
<text x="147.2" y="139.4">X</text>
<text x="164.8" y="142.9">0.750</text>
<text x="164.8" y="139.4">0.400</text>
<text x="146.4" y="146.4">X2</text>
<text x="147.2" y="149.9">Y</text>
<text x="164.8" y="146.4">0.950</text>
<text x="164.8" y="149.9">0.450</text>
<text x="146.4" y="153.4">Y1</text>
<text x="164.8" y="153.4">0.710</text>
<text x="146.4" y="157">Y2</text>
<text x="164.8" y="157">1.375</text>
<text x="148.2" y="190.5">X1-DFN1212-3</text>
<text x="56.1" y="192.1">X1-DFN1212-3</text>
<text x="153" y="193.7">Type B</text>
<text x="162.6" y="204">Dimensions Value (in mm)</text>
<text x="71.6" y="207.5">Dimensions</text>
<text x="90.1" y="207.5">Value (in mm)</text>
<text x="169.6" y="207.5">C</text>
<text x="186.8" y="207.5">0.80</text>
<text x="78.6" y="211">C</text>
<text x="78.7" y="214.5">X</text>
<text x="96.6" y="211">0.80</text>
<text x="96.6" y="214.5">0.42</text>
<text x="168.9" y="214.5">X1</text>
<text x="169.7" y="211">X</text>
<text x="186.8" y="211">0.42</text>
<text x="186.8" y="214.5">0.32</text>
<text x="77.9" y="218">X1</text>
<text x="78.7" y="221.5">Y</text>
<text x="96.6" y="218">0.32</text>
<text x="96.6" y="221.5">0.50</text>
<text x="168.9" y="218">X2</text>
<text x="169.7" y="221.5">Y</text>
<text x="186.8" y="218">0.90</text>
<text x="186.8" y="221.5">0.50</text>
<text x="77.9" y="225">Y1</text>
<text x="96.6" y="225">0.50</text>
<text x="168.9" y="225">Y1</text>
<text x="186.8" y="225">0.50</text>
<text x="77.9" y="228.6">Y2</text>
<text x="96.6" y="228.6">1.50</text>
<text x="168.9" y="228.6">Y2</text>
<text x="168.9" y="232.1">Y3</text>
<text x="186.8" y="228.6">0.20</text>
<text x="186.8" y="232.1">1.50</text>
<text x="65.7" y="252">ALL DIMENSIONS ARE NOMINAL VALUES SHOWN IN MILLIMETERS</text>
<text x="20.4" y="255.2">Note: The suggested land pattern dimensions have been provided for reference only, as actual pad layouts may vary depending on application.</text>
<text x="20.4" y="258.5">These numbers may be modified based on user equipment capability or fabrication criteria. A more robust pattern may be desired for wave</text>
<text x="20.4" y="261.7">soldering and is calculated by adding 0.2 mm to the ‘Z’ dimension. For further information, please reference document IPC-7351A, Naming</text>
<text x="20.4" y="265">Convention for Standard SMT Land Patterns, and for International grid details, please see document IEC, Publication 97.</text>
<text x="107.5" y="269.8">3 of 37</text>
<text x="100.3" y="273.1">www.diodes.com</text>
</g>
<g font-size="2.8" fill="#231f20">
<text x="20.4" y="269.8">AP02001 Rev. 59</text>
<text x="174.5" y="270.2">Suggested Pad Layout</text>
</g>
<g font-size="2.7">
<text x="82.3" y="38.4">X1</text>
<text x="77.2" y="43.2">C</text>
<text x="101" y="55.6">Y (6x)</text>
<text x="59.1" y="66.8">Y1</text>
<text x="63.3" y="92.1">G(4x)</text>
<text x="101" y="92.2">X(6x)</text>
<text x="80.1" y="133.1">X1</text>
<text x="104" y="133.1">Y1</text>
<text x="61" y="143.4">Y2</text>
<text x="92.5" y="148.2">X</text>
<text x="104.5" y="157.9">Y</text>
<text x="83.1" y="173.9">X2</text>
<text x="83.8" y="169.4">C</text>
</g>
<g font-size="2.5" fill="#1f1a17">
<text x="46.2" y="199.8">X</text>
<text x="135.9" y="199.8">X</text>
<text x="54.6" y="207.5">Y</text>
<text x="144.5" y="207.5">Y</text>
<text x="135.3" y="213">X2</text>
<text x="24.3" y="218.6">Y2</text>
<text x="54.1" y="220.6">(2x)</text>
<text x="54.8" y="217.7">X1</text>
<text x="114.2" y="218.6">Y3</text>
<text x="120.1" y="218.6">Y2</text>
<text x="46.5" y="227.2">Y1</text>
<text x="149.3" y="222.6">X1(2x)</text>
<text x="152.7" y="227.2">Y1</text>
<text x="45.9" y="230">(2x)</text>
<text x="152" y="230">(2x)</text>
<text x="46.4" y="236.1">C</text>
<text x="136.2" y="236.1">C</text>
</g>
<text font-size="2.1" fill="#231f20" x="181.9" y="273.1">© Diodes Incorporated</text>
</svg>
